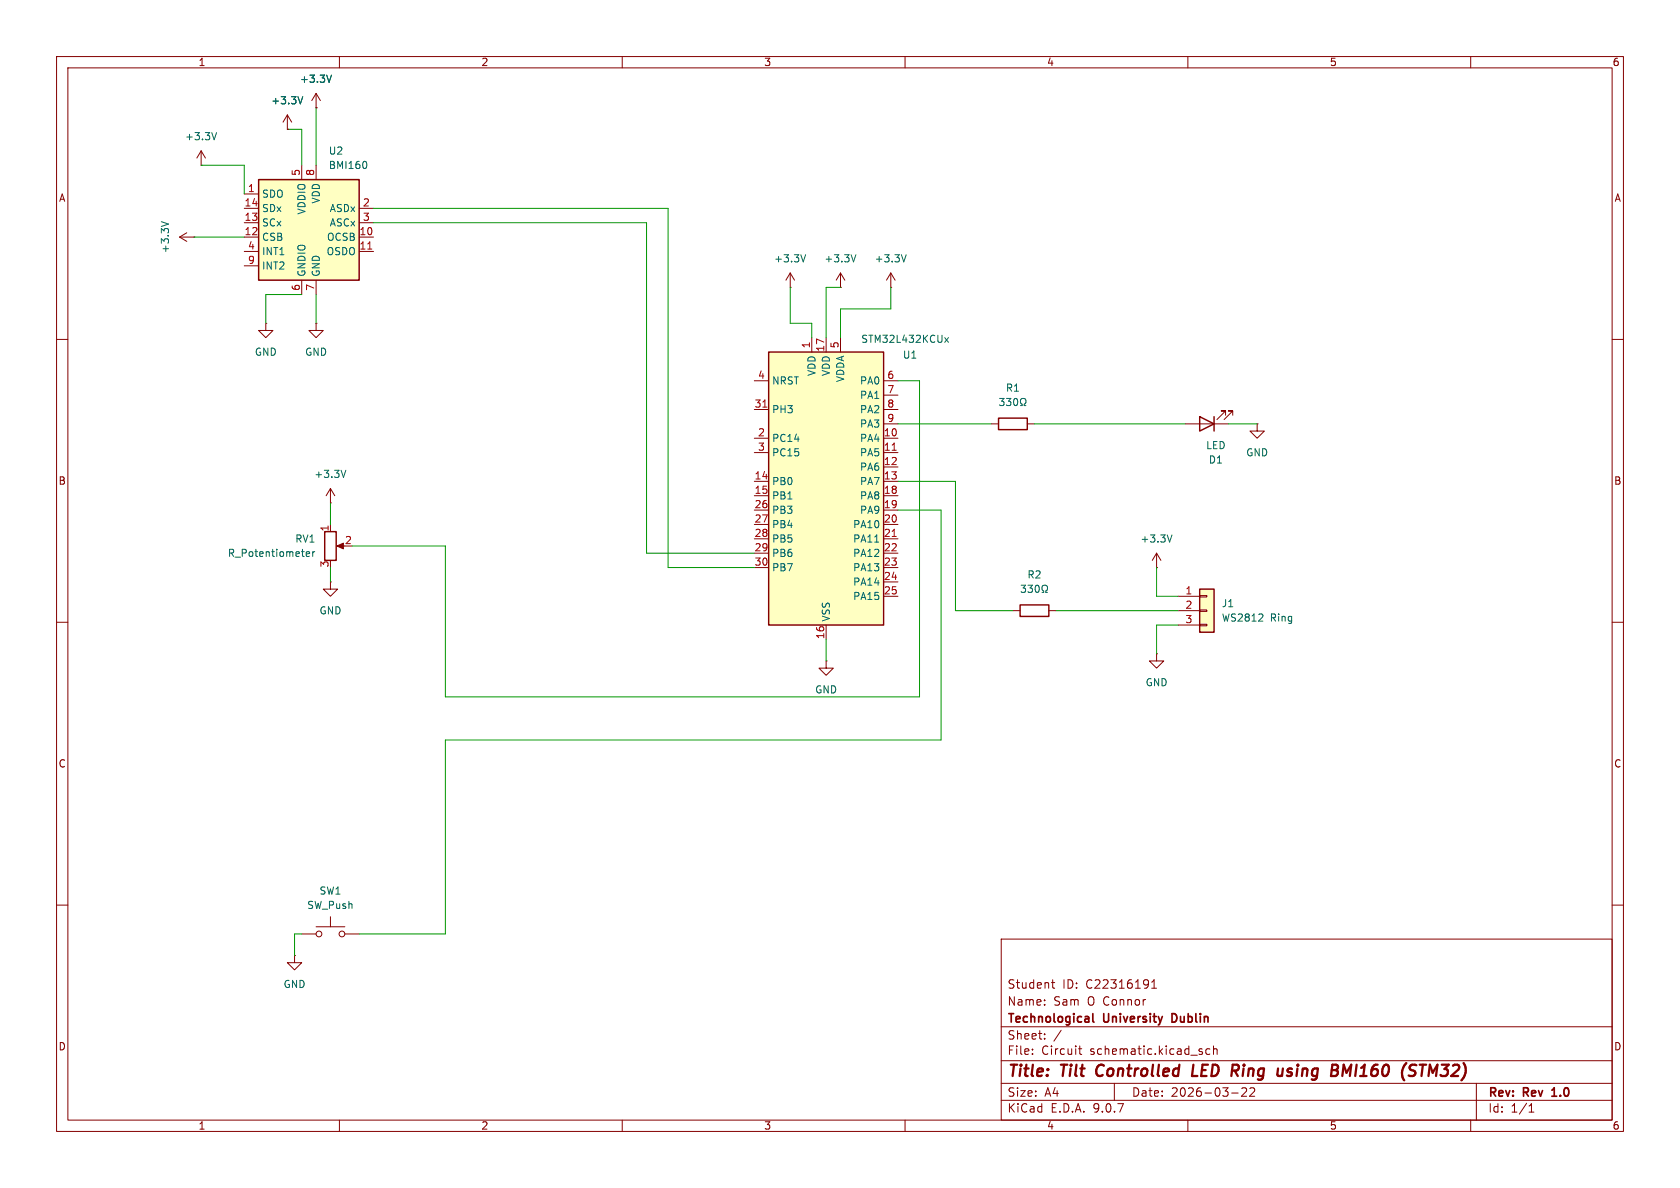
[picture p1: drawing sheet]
<svg xmlns="http://www.w3.org/2000/svg" width="297mm" height="210mm" viewBox="0 0 297 210" stroke-linecap="round" stroke-linejoin="round" font-family="sans-serif">
<g fill="none" stroke="#840000" stroke-width=".18">
<path d="M10 10h277v190h-277zM12 12h273v186h-273zM60 10v2M110 10v2M160 10v2M210 10v2M260 10v2M10 60h2M285 60h2M10 110h2M285 110h2M10 160h2"/>
<path d="M177 166h108v32h-108zM184.7 177.6v.1M184.7 176.8v.1M185.9 173.7h.6M186.1 173.2v1.3l.4 .2M203.6 174.7h.9M203.6 173.6l.4-.4v1.5M285 160h2M60 198v2M110 198v2M160 198v2M177 194.5h108"/>
<path d="M177 191.5h108M177 187.5h108M177 181.5h108M182.5 186.3v.1M182.5 185.5v.1M184.7 183.6v.1M184.7 182.8v.1M187.6 182.1l-1.3 2M190.7 185.4h.5M190.9 184.9v1.3l.3 .2M197 191.5v3M210 198v2"/>
<path d="M213.9 185.5l-.4-.1-.3 .3v.4l.1 .2h.6M214.5 185.5l.2-.1 .4 .1 .1 .9M214.5 184.9v1.5M217.7 193.2h1.2M220.3 192.4v.5l-.8 .9h.9M221.7 192.4v.5l-.8 .9h.9M260 198v2M261 191.5v6.5M270.3 196.6h.9M270.3 195.5l.4-.4v1.5"/>
</g>
<path d="M193.2 179.2v1.3l.2 .2M207.6 179.2h-.4v1.5h.4M274.3 193.8h.9M274.5 192.6l-.2 .1" fill="none" stroke="#840000" stroke-width=".3"/>
<path d="M194.1 188.5a1.27 1.27 0 0 0 0 1.6M211 188.2l-.3 2h1M228.4 189.9l-.3 .3-.6-.1M228.4 189a.49 .49 0 0 0-.8 .3l.1 .1 .4 .1 .3 .3M237.6 188.2l.4 1.4 .9-1.4M248.6 187.9l-.1 .1M250.1 188.2l.3 .1M251 188.2h1.1M251.6 188.2l-.3 2" fill="none" stroke="#840000" stroke-width=".4"/>
<path d="M212.1 104.1h2.5v7.7h-2.5z" fill="#ffffc2"/>
<path d="M176.5 73.9h5.1v2h-5.1zM212.1 73.7l2.5 1.2-2.5 1.3zM214.6 73.7v2.5M180.3 106.9h5.1v2.1h-5.1zM212.1 104.1h2.5v7.7h-2.5z" fill="none" stroke="#840000" stroke-width=".25"/>
<g fill="none" stroke="#840000" stroke-width=".18">
<path d="M139.7 50.8h.1M139.7 48.3l-.8 1.2M139.7 48.3l.8 1.2M139.7 48.3v2.5M148.6 50.8h.1M148.6 48.3l-.8 1.2M148.6 48.3l.8 1.2M148.6 48.3v2.5M157.5 50.8h.1M157.5 48.3l-.8 1.2M157.5 48.3l.7 1.2M157.5 48.3v2.5"/>
<path d="M175.3 74.9h1.2M181.6 74.9h1.3M209.5 74.9h7.7M216.7 73.4v-.8h-.8h.8l-1.6 1.6M217.9 73.4v-.8h-.7h.7l-1.5 1.6M222.2 74.9v1.3h1.3l-1.3 1.3-1.2-1.3h1.2M222.2 74.9h.1M204.5 97.8l-.8 1.3M204.5 97.8l.7 1.3M204.5 97.8v2.5M146 116.8v1.3h1.3l-1.3 1.3-1.2-1.3h1.2M146 116.8h.1"/>
<path d="M179.1 108h1.2M185.4 108h1.3M204.5 100.3h.1M204.5 115.6v1.2h1.2l-1.2 1.3-1.3-1.3h1.3M204.5 115.6h.1M208.3 105.4h3.8M208.3 108h3.8M208.3 110.5h3.8M212.1 105.3h1.3v.2h-1.3zM212.1 107.8h1.3v.3h-1.3zM212.1 110.4h1.3v.2h-1.3z"/>
</g>
<g fill="none" stroke="#006464" stroke-width=".18">
<path d="M142.4 45l-.4 1.3M151.3 45l-.4 1.3M160.2 45l-.4 1.3M176.7 70.4h.8l-.4 .5 .3 .1v.6l-.1 .1-.6-.1M177.9 70.4h.8l-.4 .5 .3 .1v.6l-.1 .1-.6-.1M179.3 70.6l.2-.2a.68 .68 0 0 1 .4 .7 .68 .68 0 0 1-.4 .6l-.2-.1-.1-.4zM180.4 71.7h.3v-.2a.54 .54 0 0 1-.3-.8 .54 .54 0 0 1 .8-.2 .58 .58 0 0 1-.1 1v.2h.3M207.2 94.6l-.4 1.2M180.5 103.4h.8l-.4 .5 .3 .2v.5l-.1 .1-.6-.1M181.7 103.4h.8l-.4 .5 .4 .2v.5l-.2 .1-.6-.1M183.1 103.6l.2-.2a.68 .68 0 0 1 .4 .7 .68 .68 0 0 1-.4 .6l-.2-.1-.1-.4zM184.2 104.7h.3v-.2a.54 .54 0 0 1-.3-.8 .54 .54 0 0 1 .8-.2 .58 .58 0 0 1-.1 1v.2h.3"/>
<path d="M222.5 109.8h.8M223.2 108.7v.4"/>
</g>
<path d="M135.9 62.2h20.3v48.3h-20.3z" fill="#ffffc2"/>
<path d="M135.9 62.2h20.3v48.3h-20.3z" fill="none" stroke="#840000" stroke-width=".25"/>
<g fill="none" stroke="#840000" stroke-width=".18">
<path d="M143.5 59.7v2.5M146 59.7v2.5M148.6 59.7v2.5M133.3 67.3h2.6M133.3 72.4h2.6M133.3 77.5h2.6M156.2 67.3h2.5M156.2 72.4h2.5M156.2 77.5h2.5M156.2 69.9h2.5M156.2 74.9h2.5M133.3 80h2.6"/>
<path d="M133.3 85.1h2.6M133.3 87.6h2.6M133.3 90.2h2.6M133.3 92.7h2.6M133.3 95.3h2.6M133.3 97.8h2.6M156.2 80h2.5M156.2 85.1h2.5M156.2 87.6h2.5M156.2 90.2h2.5M156.2 92.7h2.5M156.2 95.3h2.5"/>
<path d="M156.2 97.8h2.5M156.2 82.6h2.5M133.3 100.3h2.6M146 110.5v2.5M156.2 100.3h2.5M156.2 102.9h2.5M156.2 105.4h2.5"/>
</g>
<path d="M134.9 72h.7M157.7 79.6h.7M157.7 94.8h.7" fill="none" stroke="#a90000" stroke-width=".18"/>
<path d="M167 59.7l.7 .8M167.7 59.7l-.7 .8M154.6 95.8h.8" fill="none" stroke="#006464" stroke-width=".18"/>
<path d="M45.7 31.8h17.8v17.7h-17.8z" fill="#ffffc2"/>
<path d="M45.7 31.8h17.8v17.7h-17.8zM57.4 94h2v5.1h-2z" fill="none" stroke="#840000" stroke-width=".25"/>
<g fill="none" stroke="#840000" stroke-width=".18">
<path d="M55.9 19.1h.1M55.9 16.5v2.6M55.9 16.5l-.8 1.3M55.9 16.5l.7 1.3M35.6 29.2h.1M35.6 26.7l-.8 1.2M35.6 26.7l.7 1.2M35.6 26.7v2.5M43.2 34.3h2.5M43.2 36.8h2.5M43.2 39.4h2.5M50.8 22.9h.1"/>
<path d="M50.8 20.3l-.8 1.3M50.8 20.3l.8 1.3M50.8 20.3v2.6M53.3 29.2v2.6M55.9 29.2v2.6M63.5 36.8h2.5M63.5 39.4h2.5M31.7 41.9h2.6M31.7 41.9l1.3 .8M33 41.1l-1.3 .8M34.3 41.9h.1M43.2 41.9h2.5"/>
<path d="M43.2 44.5h2.5M43.2 47h2.5M47 57.2v1.2h1.3l-1.3 1.3-1.3-1.3h1.3M47 57.2h.1M53.3 49.5v2.6M55.9 57.2v1.2h1.2l-1.2 1.3-1.3-1.3h1.3M55.9 57.2h.1M55.9 49.5v2.6M63.5 41.9h2.5M63.5 44.5h2.5M58.4 88.9h.1M58.4 86.4v2.5"/>
<path d="M58.4 92.7v1.3M58.4 86.4l-.7 1.2M58.4 86.4l.8 1.2M59.9 96.5h1.1M58.4 102.9v1.2h1.3l-1.3 1.3-1.3-1.3h1.3M58.4 102.9h.1M52.1 168.9v1.3h1.2l-1.2 1.3-1.3-1.3h1.3M52.1 168.9h.1M53.3 165.1h2.6M55.9 163.8h5.1M58.4 162.1v1.7M61 165.1h2.5"/>
<circle cx="56.4" cy="165.1" r=".51"/>
<circle cx="60.5" cy="165.1" r=".51"/>
</g>
<path d="M65 44h.7" fill="none" stroke="#a90000" stroke-width=".18"/>
<path d="M53.5 17.1l-.4 1.3M58.6 13.3l-.4 1.2M28.5 39.2l1.3 .4M38.3 23.4l-.4 1.3M64.7 28.6l.1 .4-.1 .7M54.1 97.9l.6-.1v-.2l-.4-.1-.2 .2 .1 .6h.5M55.3 97.5v.9M55.6 97.5l-.3 .3M61.1 83.1l-.4 1.3" fill="none" stroke="#006464" stroke-width=".18"/>
<path d="M59.6 96.5l1.1-.5v1z" fill="#840000" stroke="#840000" stroke-width=".18"/>
<g fill="none" stroke="#009600" stroke-width=".18">
<path d="M55.9 19.1v10.1M35.6 29.2h7.6v5.1M50.8 22.9h2.5v6.3M66 39.4h48.3v58.4h19M66 36.8h52.1v63.5h15.2M34.3 41.9h8.9M53.3 52.1h-6.3v5.1M55.9 52.1v5.1M139.7 50.8v6.4h3.8v2.5M148.6 50.8h-2.6v8.9M157.5 50.8v3.8h-8.9v5.1M158.7 74.9h16.6"/>
<path d="M158.7 67.3h3.9v55.9h-83.9v-26.7h-16.5M182.9 74.9h26.6M217.2 74.9h5M58.4 88.9v3.8M158.7 90.2h7.7v40.6h-87.7v34.3h-15.2M158.7 85.1h10.2v22.9h10.2M58.4 100.3v2.6M146 113v3.8M186.7 108h21.6M204.5 100.3v5.1h3.8M208.3 110.5h-3.8v5.1M53.3 165.1h-1.2v3.8"/>
</g>
<g font-size="2.8" fill="#840000">
<text x="178" y="190.9">Title:</text>
<text x="187.7" y="190.9">Tilt</text>
<text x="194.6" y="190.9">Controlled</text>
<text x="212.4" y="190.9">LED</text>
<text x="220.2" y="190.9">Ring</text>
<text x="229" y="190.9">using</text>
<text x="239.4" y="190.9">BMI160</text>
<text x="252.6" y="190.9">(STM32)</text>
</g>
<g font-size="2.1" fill="#840000">
<text x="178" y="178">Name:</text>
<text x="178" y="175">Student</text>
<text x="186.2" y="178">Sam</text>
<text x="187.8" y="175">ID:</text>
<text x="192" y="175">C22316191</text>
<text x="192.3" y="178">O Connor</text>
<text x="178" y="184">Sheet:</text>
<text x="178" y="181.2">Technological</text>
<text x="195.2" y="181.2">University</text>
<text x="207.8" y="181.2">Dublin</text>
<text x="178" y="186.7">File:</text>
<text x="184.1" y="186.7">Circuit</text>
<text x="192.7" y="186.7">schematic.kicad_sch</text>
<text x="178" y="196.9">KiCad</text>
<text x="178" y="194.1">Size:</text>
<text x="184.7" y="194.1">A4</text>
<text x="185.7" y="196.9">E.D.A.</text>
<text x="193.3" y="196.9">9.0.7</text>
<text x="200" y="194.1">Date:</text>
<text x="207" y="194.1">2026-03-22</text>
<text x="263" y="194.3">Rev:</text>
<text x="263" y="196.9">Id:</text>
<text x="267.1" y="196.9">1/1</text>
<text x="269.4" y="194.3">Rev</text>
<text x="275.1" y="194.3">1.0</text>
</g>
<g font-size="1.8" fill="#840000">
<text x="35" y="11.9">1</text>
<text x="85" y="11.9">2</text>
<text x="135" y="11.9">3</text>
<text x="185" y="11.9">4</text>
<text x="235" y="11.9">5</text>
<text x="285" y="11.9">6</text>
<text x="10.3" y="35.9">A</text>
<text x="285.3" y="35.9">A</text>
<text x="10.3" y="85.9">B</text>
<text x="285.3" y="85.9">B</text>
<text x="10.3" y="135.9">C</text>
<text x="285.3" y="135.9">C</text>
<text x="10.3" y="185.9">D</text>
<text x="285.3" y="185.9">D</text>
<text x="35" y="199.9">1</text>
<text x="85" y="199.9">2</text>
<text x="135" y="199.9">3</text>
<text x="185" y="199.9">4</text>
<text x="235" y="199.9">5</text>
<text x="285" y="199.9">6</text>
</g>
<g font-size="1.8" fill="#006464">
<text x="52.9" y="14.8">+3.3V</text>
<text x="47.9" y="18.6">+3.3V</text>
<text x="32.6" y="25">+3.3V</text>
<text x="58" y="27.5">U2</text>
<text x="46.2" y="35.2">SDO</text>
<text x="58" y="30.1">BMI160</text>
<text x="46.2" y="37.7">SDx</text>
<text x="46.2" y="40.2">SCx</text>
<text x="54.2" y="38" transform="rotate(-90 54.2 38)">VDDIO</text>
<text x="56.7" y="36.1" transform="rotate(-90 56.7 36.1)">VDD</text>
<text x="58.2" y="37.7">ASDx</text>
<text x="58.2" y="40.2">ASCx</text>
<text x="30.1" y="44.9" transform="rotate(-90 30.1 44.9)">+3.3V</text>
<text x="46.2" y="42.8">CSB</text>
<text x="46.2" y="45.3">INT1</text>
<text x="46.2" y="47.9">INT2</text>
<text x="57.6" y="45.3">OSDO</text>
<text x="57.7" y="42.8">OCSB</text>
<text x="136.8" y="46.6">+3.3V</text>
<text x="145.6" y="46.6">+3.3V</text>
<text x="154.5" y="46.6">+3.3V</text>
<text x="54.2" y="49" transform="rotate(-90 54.2 49)">GNDIO</text>
<text x="56.7" y="49" transform="rotate(-90 56.7 49)">GND</text>
<text x="45" y="63.1">GND</text>
<text x="53.8" y="63.1">GND</text>
<text x="152.2" y="60.8">STM32L432KCUx</text>
<text x="159.5" y="63.6">U1</text>
<text x="136.4" y="68.2">NRST</text>
<text x="144.4" y="66.6" transform="rotate(-90 144.4 66.6)">VDD</text>
<text x="146.9" y="66.6" transform="rotate(-90 146.9 66.6)">VDD</text>
<text x="149.5" y="67.7" transform="rotate(-90 149.5 67.7)">VDDA</text>
<text x="151.9" y="68.2">PA0</text>
<text x="151.9" y="70.7">PA1</text>
<text x="177.7" y="69.4">R1</text>
<text x="136.4" y="73.3">PH3</text>
<text x="151.9" y="73.3">PA2</text>
<text x="151.9" y="75.8">PA3</text>
<text x="136.4" y="78.3">PC14</text>
<text x="136.4" y="80.9">PC15</text>
<text x="151.9" y="78.3">PA4</text>
<text x="151.9" y="80.9">PA5</text>
<text x="151.9" y="83.4">PA6</text>
<text x="213.1" y="79.6">LED</text>
<text x="213.6" y="82.1">D1</text>
<text x="220.2" y="80.9">GND</text>
<text x="55.5" y="84.7">+3.3V</text>
<text x="136.4" y="86">PB0</text>
<text x="136.4" y="88.5">PB1</text>
<text x="151.9" y="86">PA7</text>
<text x="151.9" y="88.5">PA8</text>
<text x="136.4" y="91">PB3</text>
<text x="136.4" y="93.6">PB4</text>
<text x="150.7" y="93.6">PA10</text>
<text x="151.9" y="91">PA9</text>
<text x="40.2" y="98.7">R_Potentiometer</text>
<text x="52.1" y="96.1">RV1</text>
<text x="136.4" y="96.1">PB5</text>
<text x="136.4" y="98.7">PB6</text>
<text x="136.4" y="101.2">PB7</text>
<text x="150.7" y="96.1">PA11</text>
<text x="150.7" y="98.7">PA12</text>
<text x="150.7" y="101.2">PA13</text>
<text x="201.5" y="96.1">+3.3V</text>
<text x="150.7" y="103.7">PA14</text>
<text x="150.7" y="106.3">PA15</text>
<text x="181.5" y="102.5">R2</text>
<text x="215.9" y="107.5">J1</text>
<text x="56.4" y="108.8">GND</text>
<text x="146.9" y="110" transform="rotate(-90 146.9 110)">VSS</text>
<text x="215.9" y="110.1">WS2812</text>
<text x="224.6" y="110.1">Ring</text>
<text x="144" y="122.8">GND</text>
<text x="202.4" y="121.5">GND</text>
<text x="54.2" y="160.9">SW_Push</text>
<text x="56.4" y="158.3">SW1</text>
<text x="50" y="174.9">GND</text>
</g>
<g font-size="1.8" fill="#a90000">
<text x="43.7" y="34">1</text>
<text x="53.1" y="31.2" transform="rotate(-90 53.1 31.2)">5</text>
<text x="55.6" y="31.2" transform="rotate(-90 55.6 31.2)">8</text>
<text x="43.1" y="36.6">14</text>
<text x="43.1" y="39.1">13</text>
<text x="43.1" y="41.7">12</text>
<text x="63.5" y="41.7">10</text>
<text x="64.1" y="36.6">2</text>
<text x="64.1" y="39.1">3</text>
<text x="43.7" y="44.2">4</text>
<text x="43.7" y="46.7">9</text>
<text x="63.5" y="44.2">11</text>
<text x="53.1" y="51.5" transform="rotate(-90 53.1 51.5)">6</text>
<text x="55.6" y="51.5" transform="rotate(-90 55.6 51.5)">7</text>
<text x="143.3" y="61.7" transform="rotate(-90 143.3 61.7)">1</text>
<text x="145.8" y="62.3" transform="rotate(-90 145.8 62.3)">17</text>
<text x="148.3" y="61.7" transform="rotate(-90 148.3 61.7)">5</text>
<text x="133.9" y="67.1">4</text>
<text x="156.8" y="67.1">6</text>
<text x="156.8" y="69.6">7</text>
<text x="133.3" y="72.1">31</text>
<text x="133.9" y="77.2">2</text>
<text x="156.2" y="77.2">10</text>
<text x="156.8" y="72.1">8</text>
<text x="156.8" y="74.7">9</text>
<text x="133.9" y="79.8">3</text>
<text x="156.2" y="79.8">11</text>
<text x="156.2" y="82.3">12</text>
<text x="133.3" y="84.8">14</text>
<text x="133.3" y="87.4">15</text>
<text x="133.3" y="89.9">26</text>
<text x="156.2" y="84.8">13</text>
<text x="156.2" y="87.4">18</text>
<text x="156.2" y="89.9">19</text>
<text x="58.2" y="94.1" transform="rotate(-90 58.2 94.1)">1</text>
<text x="133.3" y="92.5">27</text>
<text x="133.3" y="95">28</text>
<text x="156.2" y="92.5">20</text>
<text x="156.2" y="95">21</text>
<text x="58.2" y="100.4" transform="rotate(-90 58.2 100.4)">3</text>
<text x="60.9" y="96.3">2</text>
<text x="133.3" y="97.5">29</text>
<text x="133.3" y="100.1">30</text>
<text x="156.2" y="97.5">22</text>
<text x="156.2" y="100.1">23</text>
<text x="156.2" y="102.6">24</text>
<text x="156.2" y="105.2">25</text>
<text x="209.5" y="105.2">1</text>
<text x="209.5" y="107.7">2</text>
<text x="145.8" y="113.1" transform="rotate(-90 145.8 113.1)">16</text>
<text x="209.5" y="110.2">3</text>
</g>
</svg>
